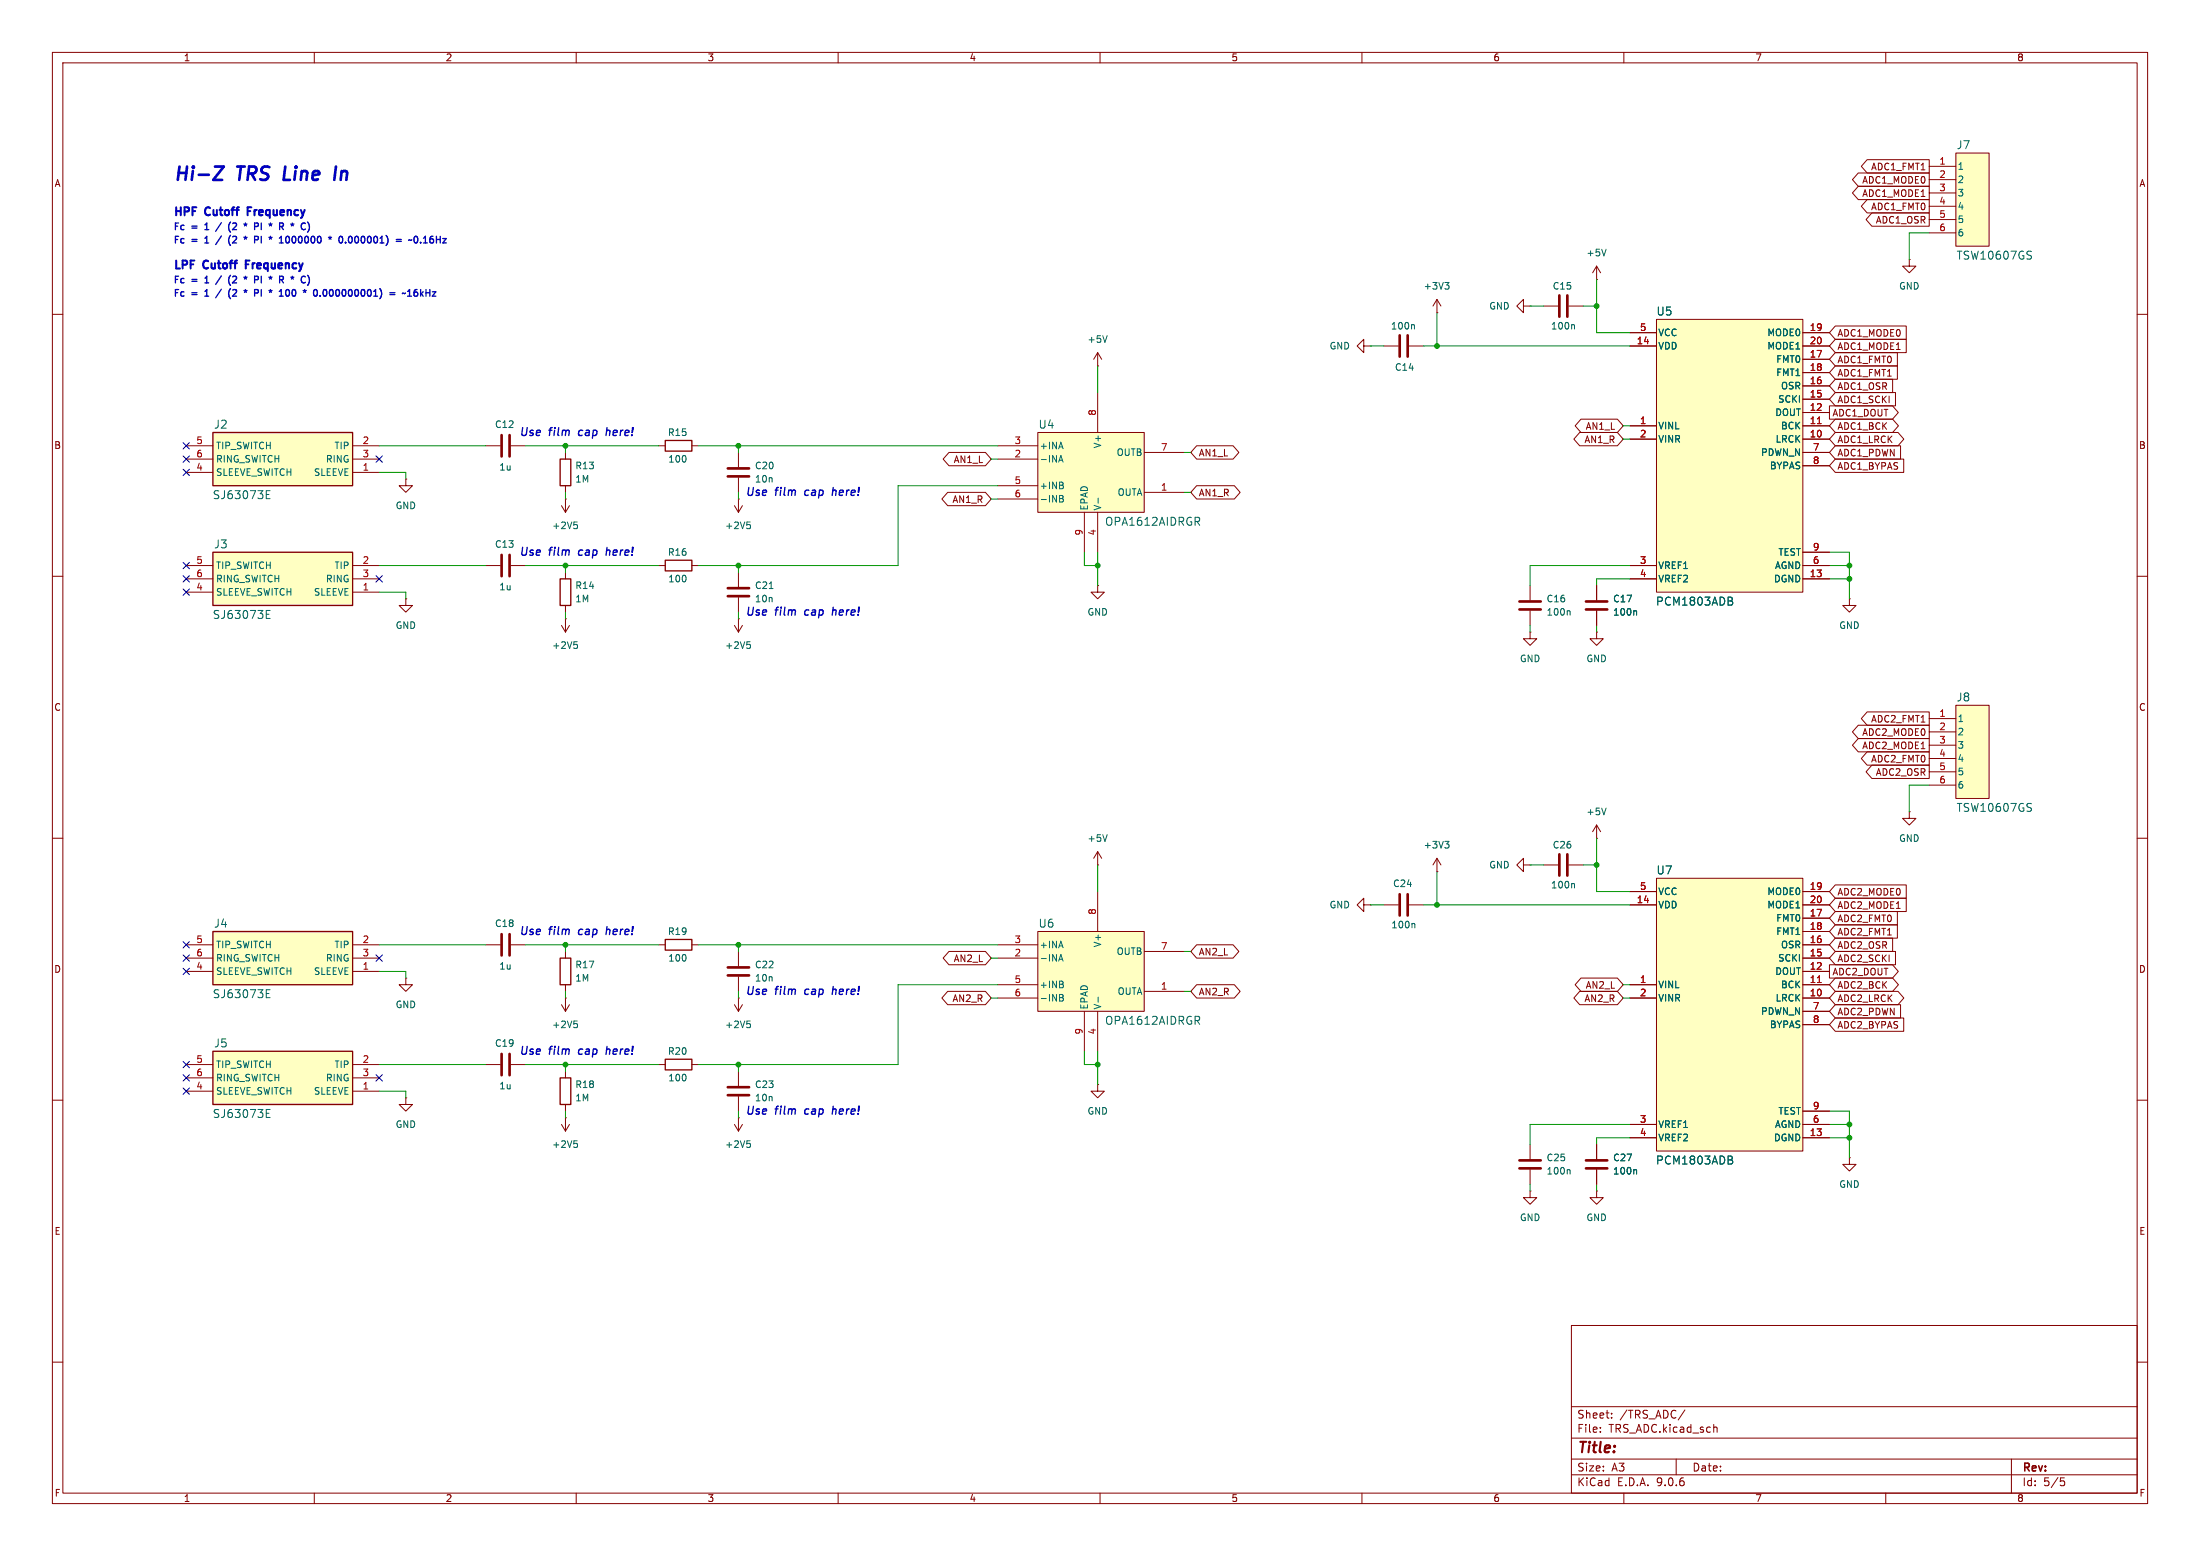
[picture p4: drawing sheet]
<svg xmlns="http://www.w3.org/2000/svg" width="420mm" height="297mm" viewBox="0 0 420 297" stroke-linecap="round" stroke-linejoin="round" font-family="sans-serif">
<g fill="none" stroke="#840000" stroke-width=".19">
<path d="M10 10h400v277h-400zM12 12h396v273h-396zM60 10v2M110 10v2M160 10v2M210 10v2M260 10v2M310 10v2M360 10v2M304.8 53.3h.1M304.8 50.8l-.8 1.3M304.8 50.8l.8 1.3"/>
<path d="M304.8 50.8v2.5M10 60h2M408 60h2M10 110h2M408 110h2M10 160h2M408 160h2M92.7 180.3h2.8M97.5 180.3h2.8M10 210h2M408 210h2M300 253h108v32h-108z"/>
<path d="M10 260h2M300 278.5h108M300 274.5h108M300 268.5h108M305.5 273.2v.2M305.5 272.5v.1M307.7 270.5v.2M307.7 269.8v.1M320 278.5v3M321.7 269.1l-1.3 1.9M327.2 272.5h.5l.1 .9M384 278.5v6.5"/>
<path d="M408 260h2M60 285v2M110 285v2M160 285v2M210 285v2M260 285v2M300 281.5h108M310 285v2M360 285v2M393.4 282.1h.7M393.5 282.7h.4l.3 .2-.2 .6-.5 .1"/>
</g>
<path d="M95.8 178.3v4.1M97.3 178.3v4.1" fill="none" stroke="#840000" stroke-width=".51"/>
<path d="M306.6 47.6l-.4 1.2" fill="none" stroke="#006464" stroke-width=".19"/>
<path d="M316.2 61h28v52h-28z" fill="#ffffc2"/>
<g fill="none" stroke="#840000" stroke-width=".19">
<path d="M209.5 69.9h.1M209.5 67.3l-.7 1.3M209.5 67.3l.8 1.3M209.5 67.3v2.6M311.1 63.5h5.1M311.1 66h5.1M316.2 61h28v52h-28zM344.2 63.5h5M344.2 66h5M344.2 68.6h5M344.2 71.1h5M344.2 73.7h5"/>
<path d="M344.2 76.2h5M344.2 78.7h5M311.1 81.3h5.1M311.1 83.8h5.1M344.2 81.3h5M344.2 83.8h5M344.2 86.4h5M344.2 88.9h5M311.1 108h5.1M311.1 110.5h5.1M344.2 108h5M344.2 110.5h5"/>
<path d="M344.2 105.4h5M292.1 227.3v1.3h1.3l-1.3 1.3-1.3-1.3h1.3M292.1 227.3h.1"/>
</g>
<path d="M347 80.9h.7" fill="none" stroke="#a90000" stroke-width=".19"/>
<path d="M211.4 64.1l-.5 1.2M330.4 114l.3 .3-.1 .3-.2 .1a.41 .41 0 0 1 .4 .4 .41 .41 0 0 1-.3 .4" fill="none" stroke="#006464" stroke-width=".19"/>
<path d="M198.1 82.6h20.3v15.2h-20.3z" fill="#ffffc2"/>
<g fill="none" stroke="#840000" stroke-width=".19">
<path d="M209.5 74.9v7.7M92.7 85.1h2.8M97.5 85.1h2.8M125.7 85.1h1.3M132.1 85.1h1.2M140.2 96.5l.8 1.3M141 95.3h.1M141 86.4v2.8M141 91.2v2.8M141 95.3v2.5M141.7 96.5l-.7 1.3M190.5 85.1h7.6"/>
<path d="M190.5 87.6h7.6M190.5 92.7h7.6M190.5 95.3h7.6M198.1 82.6h20.3v15.2h-20.3zM207 97.8v7.6M209.5 97.8v7.6M218.4 86.4h7.7M218.4 94h7.7M125.7 108h1.3M132.1 108h1.2M140.2 119.4l.8 1.3M141 118.1h.1"/>
<path d="M141 109.2v2.8M141 114v2.8M141 118.1v2.6M141.7 119.4l-.7 1.3M125.7 180.3h1.3M132.1 180.3h1.2M125.7 203.2h1.3M132.1 203.2h1.2M292.1 218.4v2.8M304.8 218.4v2.8M292.1 223.3v2.8M304.8 227.3v1.3h1.3l-1.3 1.3-1.3-1.3h1.3"/>
<path d="M304.8 227.3h.1M304.8 223.3v2.8M353.1 221v1.2h1.2l-1.2 1.3-1.3-1.3h1.3M353.1 221h.1"/>
</g>
<g fill="none" stroke="#006464" stroke-width=".19">
<path d="M142.6 99.6h.6M202.1 88.2l.4-1.3 .4 1.3M202.2 87.8h.6M202.3 94.6l.6 .1v.2l-.2 .3M202.3 95.2h.4M202.7 95.2l.3 .2-.1 .3-.6 .1M202.9 92.7l.1 .2-.1 .3M202.9 92.1v.4M209.6 95.1v.9M228.5 99.5l.5 .8M229 98.9v.5M143 100.1l.3 .3v.3l-.3 .2"/>
<path d="M146.9 112.3h.7M142.6 122.5h.6M143 123l.3 .2v.3l-.3 .3M299.6 223.3l.1 .1v.7M312.3 223.3l.1 .1v.7"/>
</g>
<path d="M127 84.1h5.1v2h-5.1zM127 106.9h5.1v2.1h-5.1zM127 179.3h5.1v2.1h-5.1zM127 202.2h5.1v2h-5.1z" fill="none" stroke="#840000" stroke-width=".25"/>
<path d="M95.8 83.1v4M97.3 83.1v4M138.9 89.4h4.1M138.9 90.9h4.1M138.9 112.3h4.1M138.9 113.8h4.1M290.1 221.5h4M290.1 223h4M302.8 221.5h4M302.8 223h4" fill="none" stroke="#840000" stroke-width=".51"/>
<path d="M316.2 167.6h28v52.1h-28z" fill="#ffffc2"/>
<g fill="none" stroke="#840000" stroke-width=".19">
<path d="M274.3 59.7h.1M274.3 57.2v2.5M274.3 57.2l-.7 1.2M274.3 57.2l.8 1.2M290.8 58.4v-1.2l-1.2 1.2 1.2 1.3v-1.3h1.3M292.1 58.4h.1M294.6 58.4h2.8M299.5 58.4h2.8M260.3 66v-1.2l-1.2 1.2 1.2 1.3v-1.3h1.3M261.6 66h.1M264.2 66h2.8M269 66h2.8"/>
<path d="M77.5 91.4v1.3h1.2l-1.2 1.3-1.3-1.3h1.3M77.5 91.4h.1M107.2 96.5l.7 1.3M107.9 95.3h.1M107.9 86.4v1.2M107.9 92.7v1.3M107.9 95.3v2.5M108.7 96.5l-.8 1.3M92.7 108h2.8M97.5 108h2.8M107.2 119.4l.7 1.3M107.9 118.1h.1"/>
<path d="M107.9 109.2v1.3M107.9 115.6v1.2M107.9 118.1v2.6M108.7 119.4l-.8 1.3M209.5 111.8v1.2h1.3l-1.3 1.3-1.2-1.3h1.2M209.5 111.8h.1M292.1 111.8v2.8M292.1 116.6v2.8M292.1 120.7v1.2h1.3l-1.3 1.3-1.3-1.3h1.3M292.1 120.7h.1M209.5 165.1h.1M209.5 162.6l-.7 1.2"/>
<path d="M209.5 162.6l.8 1.2M209.5 162.6v2.5M260.3 172.7v-1.2l-1.2 1.2 1.2 1.3v-1.3h1.3M261.6 172.7h.1M264.2 172.7h2.8M269 172.7h2.8M274.3 166.4h.1M274.3 163.8l-.7 1.3M274.3 163.8l.8 1.3M274.3 163.8v2.6M294.6 165.1h2.8M299.5 165.1h2.8"/>
<path d="M311.1 170.2h5.1M311.1 172.7h5.1M316.2 167.6h28v52.1h-28zM344.2 170.2h5M344.2 172.7h5M344.2 175.3h5M344.2 177.8h5M77.5 186.7v1.3h1.2l-1.2 1.2-1.3-1.2h1.3M77.5 186.7h.1M140.2 191.8l.8 1.2M141 190.5h.1M141 181.6v2.8"/>
<path d="M141 186.4v2.8M141 190.5v2.5M141.7 191.8l-.7 1.2M311.1 188h5.1M311.1 190.5h5.1M344.2 188h5M344.2 190.5h5M344.2 180.3h5M344.2 182.9h5M344.2 185.4h5M344.2 193h5M344.2 195.6h5"/>
<path d="M140.2 214.6l.8 1.3M141 213.4h.1M141 204.5v2.8M141 209.3v2.8M141 213.4v2.5M141.7 214.6l-.7 1.3M209.5 207v1.3h1.3l-1.3 1.3-1.2-1.3h1.2M209.5 207h.1M311.1 214.6h5.1M311.1 217.2h5.1M344.2 214.6h5M344.2 217.2h5"/>
<path d="M344.2 212.1h5"/>
</g>
<path d="M347 187.5h.7" fill="none" stroke="#a90000" stroke-width=".19"/>
<g fill="none" stroke="#006464" stroke-width=".19">
<path d="M275.8 53.9h.8l-.4 .5M276.4 54.4l.2 .2v.3l-.2 .3M269.8 62l.2 .1v.7M300.4 62l.2 .1v.7M109.6 99.6h.6M110 100.1l.2 .3v.3l-.2 .2M299.6 116.6l.1 .2v.6M109.6 122.5h.6M110 123l.2 .2v.3l-.2 .3M211.4 159.3l-.5 1.3M269.9 176.3l.2 .1v.7M275.8 160.6h.8l-.4 .5"/>
<path d="M276.4 161.1l.2 .2v.3l-.2 .3M300.4 168.6l.2 .2v.7M142.6 194.9h.6M143 195.4l.3 .2v.3l-.3 .3M142.6 217.7h.6M143 218.2l.3 .3v.3l-.3 .2M330.4 220.7l.3 .3-.1 .2-.2 .2a.41 .41 0 0 1 .4 .4 .41 .41 0 0 1-.3 .4"/>
</g>
<path d="M106.9 87.6h2.1v5.1h-2.1zM106.9 110.5h2.1v5.1h-2.1z" fill="none" stroke="#840000" stroke-width=".25"/>
<g fill="none" stroke="#840000" stroke-width=".51">
<path d="M297.7 56.4v4.1M299.2 56.4v4.1M267.2 64v4.1M268.7 64v4.1M95.8 105.9v4.1M97.3 105.9v4.1M290.1 114.8h4M290.1 116.3h4M267.2 170.7v4.1M268.7 170.7v4.1M297.7 163.1v4M299.2 163.1v4"/>
<path d="M138.9 184.7h4.1M138.9 186.2h4.1M138.9 207.5h4.1M138.9 209h4.1"/>
</g>
<path d="M40.6 177.8h26.7v10.2h-26.7z" fill="#ffffc2"/>
<path d="M40.6 177.8h26.7v10.2h-26.7z" fill="none" stroke="#840000" stroke-width=".25"/>
<path d="M35.6 180.3h5M35.6 182.9h5M35.6 185.4h5M67.3 180.3h5.1M67.3 182.9h5.1M67.3 185.4h5.1" fill="none" stroke="#840000" stroke-width=".19"/>
<path d="M50.8 189.6h.5M50.8 190.4h.8M50.8 188.9h.8" fill="none" stroke="#006464" stroke-width=".19"/>
<path d="M40.6 200.7h26.7v10.1h-26.7z" fill="#ffffc2"/>
<path d="M40.6 200.7h26.7v10.1h-26.7z" fill="none" stroke="#840000" stroke-width=".25"/>
<path d="M35.6 203.2h5M35.6 205.7h5M35.6 208.3h5M67.3 203.2h5.1M67.3 205.7h5.1M67.3 208.3h5.1" fill="none" stroke="#840000" stroke-width=".19"/>
<path d="M50.8 212.5h.5M50.8 213.3h.8M50.8 211.8h.8" fill="none" stroke="#006464" stroke-width=".19"/>
<path d="M198.1 177.8h20.3v15.2h-20.3z" fill="#ffffc2"/>
<g fill="none" stroke="#840000" stroke-width=".19">
<path d="M77.5 114.3v1.3h1.2l-1.2 1.2-1.3-1.2h1.3M77.5 114.3h.1M353.1 114.3v1.3h1.2l-1.2 1.2-1.3-1.2h1.3M353.1 114.3h.1M304.8 120.7v1.2h1.3l-1.3 1.3-1.3-1.3h1.3M304.8 120.7h.1M304.8 157.5l-.8 1.3M304.8 157.5l.8 1.3M304.8 157.5v2.5M364.5 154.9v1.3h1.3l-1.3 1.3-1.3-1.3h1.3M364.5 154.9h.1M198.1 177.8h20.3v15.2h-20.3z"/>
<path d="M209.5 170.2v7.6M304.8 160h.1M190.5 180.3h7.6M190.5 182.9h7.6M190.5 188h7.6M190.5 190.5h7.6M207 193v7.7M209.5 193v7.7M218.4 181.6h7.7M218.4 189.2h7.7M77.5 209.6v1.2h1.2l-1.2 1.3-1.3-1.3h1.3M77.5 209.6h.1"/>
<path d="M92.7 203.2h2.8M97.5 203.2h2.8"/>
</g>
<path d="M306.6 154.2l-.4 1.3M202.1 183.5l.4-1.3 .4 1.3M202.2 183.1h.6M202.3 189.8l.6 .1v.3l-.2 .2M202.3 190.4h.4M202.7 190.4l.3 .3-.1 .3-.6 .1M202.9 187.9l.1 .2-.1 .4M202.9 187.4v.4M209.6 190.3v1M228.5 194.8l.5 .7M229 194.1v.5" fill="none" stroke="#006464" stroke-width=".19"/>
<path d="M95.8 201.2v4M97.3 201.2v4" fill="none" stroke="#840000" stroke-width=".51"/>
<path d="M40.6 105.4h26.7v10.2h-26.7z" fill="#ffffc2"/>
<path d="M40.6 105.4h26.7v10.2h-26.7zM106.9 205.7h2.1v5.1h-2.1z" fill="none" stroke="#840000" stroke-width=".25"/>
<path d="M35.6 108h5M35.6 110.5h5M35.6 113h5M67.3 108h5.1M67.3 110.5h5.1M67.3 113h5.1M107.2 214.6l.7 1.3M107.9 213.4h.1M107.9 204.5v1.2M107.9 210.8v1.3M107.9 213.4v2.5M108.7 214.6l-.8 1.3" fill="none" stroke="#840000" stroke-width=".19"/>
<path d="M50.8 117.2h.5M50.8 118h.8M50.8 116.5h.8M109.6 217.7h.6M110 218.2l.2 .3v.3l-.2 .2" fill="none" stroke="#006464" stroke-width=".19"/>
<path d="M373.4 134.6h6.3v17.8h-6.3z" fill="#ffffc2"/>
<path d="M304.8 111.8v2.8M304.8 116.6v2.8M368.3 137.2h5.1M368.3 139.7h5.1M373.4 134.6h6.3v17.8h-6.3zM368.3 142.2h5.1M368.3 144.8h5.1M368.3 147.3h5.1M368.3 149.9h5.1" fill="none" stroke="#840000" stroke-width=".19"/>
<path d="M312.3 116.6l.1 .2v.6M387.6 153.4h.2M387.7 154.3v.4" fill="none" stroke="#006464" stroke-width=".19"/>
<path d="M302.8 114.8h4M302.8 116.3h4" fill="none" stroke="#840000" stroke-width=".51"/>
<path d="M373.4 29.2h6.3v17.8h-6.3z" fill="#ffffc2"/>
<g fill="none" stroke="#840000" stroke-width=".19">
<path d="M368.3 31.8h5.1M368.3 34.3h5.1M368.3 36.8h5.1M368.3 39.4h5.1M373.4 29.2h6.3v17.8h-6.3zM364.5 49.5v1.3h1.3l-1.3 1.3-1.3-1.3h1.3M364.5 49.5h.1M368.3 41.9h5.1M368.3 44.5h5.1M290.8 165.1v-1.3l-1.2 1.3 1.2 1.3v-1.3h1.3M292.1 165.1h.1M107.2 191.8l.7 1.2"/>
<path d="M107.9 190.5h.1M107.9 181.6v1.3M107.9 188v1.2M107.9 190.5v2.5M108.7 191.8l-.8 1.2"/>
</g>
<path d="M387.6 47.9l.2 .1M387.7 48.9v.4M109.6 194.9h.6M110 195.4l.2 .2v.3l-.2 .3" fill="none" stroke="#006464" stroke-width=".19"/>
<path d="M106.9 182.9h2.1v5.1h-2.1z" fill="none" stroke="#840000" stroke-width=".25"/>
<path d="M40.6 82.6h26.7v10.1h-26.7z" fill="#ffffc2"/>
<path d="M40.6 82.6h26.7v10.1h-26.7z" fill="none" stroke="#840000" stroke-width=".25"/>
<g fill="none" stroke="#840000" stroke-width=".19">
<path d="M354.7 33h13.6v2.6h-13.6l-1.1-1.3zM354.7 35.6h13.6v2.5h-13.6l-1.1-1.3zM356.4 30.5h11.9v2.5h-11.9l-1.1-1.2zM356.4 38.1h11.9v2.5h-11.9l-1.1-1.2zM357.4 40.6h10.9v2.6h-10.9l-1.2-1.3zM311.1 63.5h5.1M311.1 66h5.1M344.2 63.5h5M344.2 66h5M344.2 68.6h5M344.2 71.1h5M344.2 73.7h5"/>
<path d="M344.2 76.2h5M344.2 78.7h5M349.2 77.5h12.1l1.1 1.2-1.1 1.3h-12.1zM350.4 64.8h13.5v2.5h-13.5l-1.2-1.3zM350.4 72.4h10.9v2.5h-10.9l-1.2-1.2zM350.4 62.2h13.5v2.6h-13.5l-1.2-1.3zM350.4 69.8h11.8v2.6h-11.8l-1.2-1.3zM350.4 74.9h11.5v2.6h-11.5l-1.2-1.3zM350.4 67.3h11.8v2.6h-11.8l-1.2-1.3zM35.6 85.1h5M35.6 87.6h5M35.6 90.2h5"/>
<path d="M67.3 85.1h5.1M67.3 87.6h5.1M67.3 90.2h5.1M180.9 94h7.2l1.1 1.3-1.1 1.2h-7.2l-1.1-1.2zM181.2 86.4h6.9l1.1 1.2-1.1 1.3h-6.9l-1.2-1.3zM228.4 92.7h7.2l1.2 1.3-1.2 1.3h-7.2l-1.1-1.3zM228.4 85.1h7l1.1 1.3-1.1 1.2h-7l-1.1-1.2zM301.6 82.5h7.2l1.1 1.3-1.1 1.3h-7.2l-1.1-1.3zM301.8 80h7l1.1 1.3-1.1 1.3h-7l-1.1-1.3zM311.1 81.3h5.1M311.1 83.8h5.1M344.2 81.3h5"/>
<path d="M344.2 83.8h5M344.2 86.4h5M344.2 88.9h5M350.4 85.1h12.4v2.5h-12.4l-1.2-1.2zM350.4 80h10.9l1.1 1.3-1.1 1.3h-10.9l-1.2-1.3zM350.4 82.5h11.9l1.2 1.3-1.2 1.3h-11.9l-1.2-1.3zM350.4 87.6h13v2.6h-13l-1.2-1.3zM304.8 111.8v2.8M304.8 116.6v2.8M311.1 108h5.1M311.1 110.5h5.1M344.2 108h5"/>
<path d="M344.2 110.5h5M344.2 105.4h5M354.7 138.4h13.6v2.6h-13.6l-1.1-1.3zM356.4 135.9h11.9v2.5h-11.9l-1.1-1.2zM354.7 141h13.6v2.5h-13.6l-1.1-1.3zM356.4 143.5h11.9v2.6h-11.9l-1.1-1.3zM357.4 146h10.9v2.6h-10.9l-1.2-1.3zM311.1 170.2h5.1M311.1 172.7h5.1M344.2 170.2h5M344.2 172.7h5M344.2 175.3h5"/>
<path d="M344.2 177.8h5M350.4 179.1h10.9v2.5h-10.9l-1.2-1.3zM350.4 176.5h11.8v2.6h-11.8l-1.2-1.3zM350.4 168.9h13.5v2.6h-13.5l-1.2-1.3zM350.4 171.4h13.5v2.6h-13.5l-1.2-1.3zM350.4 174h11.8v2.5h-11.8l-1.2-1.2zM180.9 189.2h7.2l1.1 1.3-1.1 1.3h-7.2l-1.1-1.3zM181.2 181.6h6.9l1.1 1.3-1.1 1.3h-6.9l-1.2-1.3zM228.4 180.3h7l1.1 1.3-1.1 1.3h-7l-1.1-1.3zM228.4 188h7.2l1.2 1.2-1.2 1.3h-7.2l-1.1-1.3zM301.6 189.2h7.2l1.1 1.3-1.1 1.3h-7.2l-1.1-1.3zM301.8 186.7h7l1.1 1.3-1.1 1.2h-7l-1.1-1.2z"/>
<path d="M311.1 188h5.1M311.1 190.5h5.1M344.2 188h5M344.2 190.5h5M344.2 180.3h5M344.2 182.9h5M344.2 185.4h5M344.2 193h5M344.2 195.6h5M349.2 184.1h12.1l1.1 1.3-1.1 1.3h-12.1zM350.4 181.6h11.5v2.6h-11.5l-1.2-1.3zM350.4 189.2h11.9l1.2 1.3-1.2 1.3h-11.9l-1.2-1.3z"/>
<path d="M350.4 186.7h10.9l1.1 1.3-1.1 1.2h-10.9l-1.2-1.2zM350.4 191.8h12.4v2.5h-12.4l-1.2-1.3zM350.4 194.3h13v2.6h-13l-1.2-1.3zM304.8 218.4v2.8M311.1 214.6h5.1M311.1 217.2h5.1M344.2 214.6h5M344.2 217.2h5M344.2 212.1h5M304.8 223.3v2.8"/>
</g>
<path d="M50.8 94.4h.5M50.8 95.2h.8M50.8 93.7h.8M312.3 116.6l.1 .2v.6M330.4 114l.3 .3-.1 .3-.2 .1a.41 .41 0 0 1 .4 .4 .41 .41 0 0 1-.3 .4M312.3 223.3l.1 .1v.7M330.4 220.7l.3 .3-.1 .2-.2 .2a.41 .41 0 0 1 .4 .4 .41 .41 0 0 1-.3 .4" fill="none" stroke="#006464" stroke-width=".19"/>
<g fill="none" stroke="#0000c2" stroke-width=".25">
<path d="M39.1 56.5h.7M39.1 43.8h.7M39.1 46.4h.7M39.1 54h.7M39.4 55.4l-.3 .2M39.4 42.7l-.3 .2M39.4 45.3l-.3 .2M39.4 52.9l-.3 .2M42.3 55.2l-1.1 1.6M42.3 42.5l-1.1 1.6M42.3 45l-1.1 1.7M42.3 52.7l-1.1 1.6"/>
<path d="M44 55.1a1.46 1.46 0 0 0 0 1.9M44 42.4a1.46 1.46 0 0 0 0 1.9M44 44.9a1.46 1.46 0 0 0 0 2M44 52.5a1.46 1.46 0 0 0 0 2M44.9 55.3l-.5 .1M44.9 42.6l-.5 .1M44.9 45.1l-.5 .1M44.9 52.7l-.5 .1M45.1 55.8l-.7 .7h.8M45.1 43.1l-.7 .7h.8M45.1 45.7l-.7 .7h.8M45.1 53.3l-.7 .7h.8"/>
<path d="M53.3 56.5h.8M53.3 45.5l.4-.4v1.3M53.3 55.6l.4-.3v1.2M53.3 46.4h.8M53.4 43.2h.6l.1-.2v-.3l-.7-.1v1.2M53.4 53.4l.6-.1 .1-.1v-.4l-.7-.1v1.3M53.7 43.2l.4 .6M53.7 53.4l.4 .6M55.5 42.7l.3 .2M55.5 52.9l.3 .1M55.7 55.8l.3-.5a.68 .68 0 0 1 .5 .6 .68 .68 0 0 1-.5 .6l-.3-.4M55.7 45.6l.3-.5a.68 .68 0 0 1 .5 .6 .68 .68 0 0 1-.5 .7l-.3-.5"/>
<path d="M55.8 42.6v.3M55.8 52.7v.3M55.8 42.9l-.2 .2M55.8 42.9l.2 .2M55.8 53l-.2 .3M55.8 53l.2 .3M56.1 42.7l-.3 .2M56.1 52.9l-.3 .1M58.8 42.4a1.49 1.49 0 0 1 0 1.9M58.8 52.6a1.49 1.49 0 0 1 0 1.8M60.5 55.4l.1 .4-.1 .6M61.1 56.4v.1"/>
<path d="M63.3 55.3a.79 .79 0 0 1 0 1.2M64.9 45.2l.1-.1a.68 .68 0 0 1 .4 .6 .68 .68 0 0 1-.4 .7 .84 .84 0 0 1-.1-1.2zM66 46.3v.1M68.1 45.1a.79 .79 0 0 1 0 1.3M77.4 55.9l-.6 .2M77.8 56.5h.7M77.8 55.6l.4-.3v1.2M78.6 45.8l-.6 .1M79.1 45.2l.2-.1a.68 .68 0 0 1 .5 .6 .68 .68 0 0 1-.5 .7l-.3-.5zM79.6 55.3h-.3l-.2 .3M80.3 55.3v1.2M81.1 45.3l.1-.2v1.3"/>
<path d="M81.3 55.3v1.2M81.3 55.9h.8M82.1 55.3v1.2M82.3 45.6h.2l.3 .2-.1 .5-.4 .1M82.5 55.7h.7l-.7 .8h.7M82.7 45.1l-.4 .1-.2 .2M115.9 81.6l-.2 1.5M116 82.1l-.2 .2M159.1 93l-.2 1.6M159.2 93.6l-.2 .1M115.9 104.5l-.2 1.5M116 105l-.2 .1"/>
<path d="M159.1 115.9l-.2 1.5M159.2 116.4l-.2 .2M115.9 176.9l-.2 1.5M116 177.4l-.2 .1M115.9 199.7l-.2 1.5M159.1 188.3l-.2 1.5M159.2 188.8l-.2 .1M116 200.2l-.2 .2M159.1 211.2l-.2 1.5M159.2 211.7l-.2 .1"/>
</g>
<path d="M48 39.6h-.7v1.5M46.9 50.5h.5M47.3 40.3h.5M47.6 49.7h-.7v1.6" fill="none" stroke="#0000c2" stroke-width=".38"/>
<path d="M41 31.8h1.7l-2 2.5h1.7M54.5 31.8l-.4 2.5h1.3M64.1 31.8l-.3 2.5" fill="none" stroke="#0000c2" stroke-width=".51"/>
<g fill="none" stroke="#009600" stroke-width=".19">
<path d="M274.3 59.7v6.3M292.1 58.4h2.5M302.3 58.4h2.5M304.8 53.3v10.2h6.3M368.3 44.5h-3.8v5M209.5 69.9v5M261.6 66h2.6M271.8 66h39.3M72.4 85.1h20.3M72.4 90.2h5.1v1.2M100.3 85.1h25.4M107.9 85.1v1.3"/>
<path d="M107.9 94v1.3M133.3 85.1h57.2M141 85.1v1.3M141 94v1.3M189.2 87.6h1.3M189.2 95.3h1.3M190.5 92.7h-19.1v15.3h-38.1M226.1 94h1.2M226.1 86.4h1.2M309.9 81.3h1.2M309.9 83.8h1.2M72.4 108h20.3"/>
<path d="M72.4 113h5.1v1.3M100.3 108h25.4M107.9 108v1.2M107.9 116.8v1.3M141 108v1.2M141 116.8v1.3M207 105.4v2.6h2.5M209.5 105.4v6.4M292.1 119.4v1.3M304.8 119.4v1.3M311.1 108h-19v3.8M311.1 110.5h-6.3v1.3"/>
<path d="M349.2 108h3.9M349.2 105.4h3.9v8.9M349.2 110.5h3.9M368.3 149.9h-3.8v5M209.5 165.1v5.1M261.6 172.7h2.6M271.8 172.7h39.3M274.3 166.4v6.3M292.1 165.1h2.5M302.3 165.1h2.5M304.8 160v10.2h6.3M72.4 185.4h5.1v1.3"/>
<path d="M72.4 180.3h20.3M100.3 180.3h25.4M107.9 180.3v1.3M107.9 189.2v1.3M133.3 180.3h57.2M141 180.3v1.3M141 189.2v1.3M189.2 182.9h1.3M189.2 190.5h1.3M190.5 188h-19.1v15.2h-38.1M226.1 189.2h1.2M226.1 181.6h1.2"/>
<path d="M309.9 188h1.2M309.9 190.5h1.2M72.4 208.3h5.1v1.3M72.4 203.2h20.3M100.3 203.2h25.4M107.9 203.2v1.3M107.9 212.1v1.3M141 203.2v1.3M141 212.1v1.3M207 200.7v2.5h2.5M209.5 200.7v6.3M311.1 217.2h-6.3v1.2"/>
<path d="M311.1 214.6h-19v3.8M349.2 212.1h3.9v8.9M349.2 217.2h3.9M349.2 214.6h3.9M292.1 226.1v1.2M304.8 226.1v1.2"/>
</g>
<g fill="none" stroke="#000084" stroke-width=".19">
<path d="M35 87l1.2 1.2M35 89.6l1.2 1.2M35 84.5l1.2 1.2M36.2 87l-1.2 1.2M36.2 89.6l-1.2 1.2M36.2 84.5l-1.2 1.2M71.8 87l1.2 1.2M73 87l-1.2 1.2M35 112.4l1.2 1.2M35 109.9l1.2 1.2M35 107.3l1.2 1.3M36.2 112.4l-1.2 1.2"/>
<path d="M36.2 109.9l-1.2 1.2M36.2 107.3l-1.2 1.3M71.8 109.9l1.2 1.2M73 109.9l-1.2 1.2M35 179.7l1.2 1.2M36.2 179.7l-1.2 1.2M35 182.3l1.2 1.2M35 184.8l1.2 1.2M36.2 182.3l-1.2 1.2M36.2 184.8l-1.2 1.2M71.8 182.3l1.2 1.2M73 182.3l-1.2 1.2"/>
<path d="M35 202.6l1.2 1.2M35 207.7l1.2 1.2M35 205.1l1.2 1.2M36.2 202.6l-1.2 1.2M36.2 207.7l-1.2 1.2M36.2 205.1l-1.2 1.2M71.8 205.1l1.2 1.2M73 205.1l-1.2 1.2"/>
</g>
<path d="M347 80.9h.7M347 187.5h.7" fill="none" stroke="#a90000" stroke-width=".19"/>
<g fill="#009600" stroke="#009600" stroke-width=".19">
<circle cx="141" cy="108" r=".46"/>
<circle cx="209.5" cy="108" r=".46"/>
<circle cx="141" cy="85.1" r=".46"/>
<circle cx="107.9" cy="180.3" r=".46"/>
<circle cx="107.9" cy="203.2" r=".46"/>
<circle cx="209.5" cy="203.2" r=".46"/>
<circle cx="141" cy="180.3" r=".46"/>
<circle cx="141" cy="203.2" r=".46"/>
<circle cx="107.9" cy="85.1" r=".46"/>
<circle cx="107.9" cy="108" r=".46"/>
<circle cx="304.8" cy="165.1" r=".46"/>
<circle cx="353.1" cy="217.2" r=".46"/>
<circle cx="353.1" cy="214.6" r=".46"/>
<circle cx="353.1" cy="108" r=".46"/>
<circle cx="353.1" cy="110.5" r=".46"/>
<circle cx="274.3" cy="66" r=".46"/>
<circle cx="304.8" cy="58.4" r=".46"/>
<circle cx="274.3" cy="172.7" r=".46"/>
</g>
<g font-size="3.5" fill="#0000c2">
<text x="33" y="34.7">Hi-Z</text>
<text x="45.4" y="34.7">TRS</text>
<text x="55.3" y="34.7">Line</text>
<text x="65.9" y="34.7">In</text>
</g>
<text font-size="2.8" fill="#840000" x="301" y="277.9">Title:</text>
<g font-size="2.1" fill="#006464">
<text x="373.4" y="28.7">J7</text>
<text x="373.4" y="49.8">TSW10607GS</text>
<text x="316.2" y="60.4">U5</text>
<text x="40.8" y="82">J2</text>
<text x="198.2" y="82">U4</text>
<text x="40.5" y="95.5">SJ63073E</text>
<text x="210.9" y="100.6">OPA1612AIDRGR</text>
<text x="40.8" y="104.9">J3</text>
<text x="40.5" y="118.3">SJ63073E</text>
<text x="316" y="115.8">PCM1803ADB</text>
<text x="373.4" y="134.1">J8</text>
<text x="373.4" y="155.2">TSW10607GS</text>
<text x="316.2" y="167.1">U7</text>
<text x="40.8" y="177.3">J4</text>
<text x="198.2" y="177.3">U6</text>
<text x="40.5" y="190.7">SJ63073E</text>
<text x="210.9" y="195.8">OPA1612AIDRGR</text>
<text x="40.8" y="200.1">J5</text>
<text x="40.5" y="213.6">SJ63073E</text>
<text x="316" y="222.5">PCM1803ADB</text>
</g>
<g font-size="2.1" fill="#0000c2">
<text x="33" y="41.3">HPF</text>
<text x="39.4" y="41.3">Cutoff</text>
<text x="48.3" y="41.3">Frequency</text>
<text x="33" y="51.5">LPF</text>
<text x="39.1" y="51.5">Cutoff</text>
<text x="48" y="51.5">Frequency</text>
<text x="99.1" y="83.3">Use</text>
<text x="104.8" y="83.3">film</text>
<text x="110.9" y="83.3">cap</text>
<text x="116.5" y="83.3">here!</text>
<text x="142.2" y="94.8">Use</text>
<text x="148" y="94.8">film</text>
<text x="154" y="94.8">cap</text>
<text x="159.7" y="94.8">here!</text>
<text x="99.1" y="106.2">Use</text>
<text x="104.8" y="106.2">film</text>
<text x="110.9" y="106.2">cap</text>
<text x="116.5" y="106.2">here!</text>
<text x="142.2" y="117.6">Use</text>
<text x="148" y="117.6">film</text>
<text x="154" y="117.6">cap</text>
<text x="159.7" y="117.6">here!</text>
<text x="99.1" y="178.6">Use</text>
<text x="104.8" y="178.6">film</text>
<text x="110.9" y="178.6">cap</text>
<text x="116.5" y="178.6">here!</text>
<text x="142.2" y="190">Use</text>
<text x="148" y="190">film</text>
<text x="154" y="190">cap</text>
<text x="159.7" y="190">here!</text>
<text x="99.1" y="201.4">Use</text>
<text x="104.8" y="201.4">film</text>
<text x="110.9" y="201.4">cap</text>
<text x="116.5" y="201.4">here!</text>
<text x="142.2" y="212.9">Use</text>
<text x="148" y="212.9">film</text>
<text x="154" y="212.9">cap</text>
<text x="159.7" y="212.9">here!</text>
</g>
<g font-size="2.1" fill="#840000">
<text x="301" y="273.7">File:</text>
<text x="301" y="271">Sheet:</text>
<text x="307.1" y="273.7">TRS_ADC.kicad_sch</text>
<text x="309.2" y="271">/TRS_ADC/</text>
<text x="301" y="281.1">Size:</text>
<text x="307.6" y="281.1">A3</text>
<text x="323" y="281.1">Date:</text>
<text x="386" y="281.3">Rev:</text>
<text x="301" y="283.9">KiCad</text>
<text x="308.7" y="283.9">E.D.A.</text>
<text x="316.3" y="283.9">9.0.6</text>
<text x="386" y="283.9">Id:</text>
<text x="390.1" y="283.9">5/5</text>
</g>
<g font-size="1.8" fill="#840000">
<text x="35" y="11.9">1</text>
<text x="85" y="11.9">2</text>
<text x="135" y="11.9">3</text>
<text x="185" y="11.9">4</text>
<text x="235" y="11.9">5</text>
<text x="285" y="11.9">6</text>
<text x="335" y="11.9">7</text>
<text x="385" y="11.9">8</text>
<text x="10.3" y="35.9">A</text>
<text x="355.4" y="35.2">ADC1_MODE0</text>
<text x="357.1" y="32.7">ADC1_FMT1</text>
<text x="408.3" y="35.9">A</text>
<text x="355.4" y="37.8">ADC1_MODE1</text>
<text x="357.1" y="40.3">ADC1_FMT0</text>
<text x="358" y="42.9">ADC1_OSR</text>
<text x="350.7" y="64.5">ADC1_MODE0</text>
<text x="350.7" y="67">ADC1_MODE1</text>
<text x="350.7" y="69.5">ADC1_FMT0</text>
<text x="350.7" y="74.6">ADC1_OSR</text>
<text x="350.7" y="72.1">ADC1_FMT1</text>
<text x="350.7" y="77.2">ADC1_SCKI</text>
<text x="302.6" y="82.2">AN1_L</text>
<text x="349.7" y="79.7">ADC1_DOUT</text>
<text x="350.7" y="82.2">ADC1_BCK</text>
<text x="10.3" y="85.9">B</text>
<text x="182" y="88.6">AN1_L</text>
<text x="228.8" y="87.3">AN1_L</text>
<text x="302.4" y="84.8">AN1_R</text>
<text x="350.7" y="87.3">ADC1_PDWN</text>
<text x="350.7" y="84.8">ADC1_LRCK</text>
<text x="350.7" y="89.9">ADC1_BYPAS</text>
<text x="408.2" y="85.9">B</text>
<text x="228.8" y="94.9">AN1_R</text>
<text x="181.7" y="96.2">AN1_R</text>
<text x="10.3" y="135.9">C</text>
<text x="408.2" y="135.9">C</text>
<text x="355.4" y="143.2">ADC2_MODE1</text>
<text x="355.4" y="140.7">ADC2_MODE0</text>
<text x="357.1" y="138.1">ADC2_FMT1</text>
<text x="357.1" y="145.7">ADC2_FMT0</text>
<text x="358" y="148.3">ADC2_OSR</text>
<text x="350.7" y="171.1">ADC2_MODE0</text>
<text x="350.7" y="173.7">ADC2_MODE1</text>
<text x="350.7" y="178.8">ADC2_FMT1</text>
<text x="350.7" y="176.2">ADC2_FMT0</text>
<text x="10.3" y="185.9">D</text>
<text x="182" y="183.8">AN2_L</text>
<text x="228.8" y="182.6">AN2_L</text>
<text x="350.7" y="183.8">ADC2_SCKI</text>
<text x="350.7" y="181.3">ADC2_OSR</text>
<text x="408.2" y="185.9">D</text>
<text x="181.7" y="191.5">AN2_R</text>
<text x="228.8" y="190.2">AN2_R</text>
<text x="302.4" y="191.5">AN2_R</text>
<text x="302.6" y="188.9">AN2_L</text>
<text x="349.7" y="186.4">ADC2_DOUT</text>
<text x="350.7" y="191.5">ADC2_LRCK</text>
<text x="350.7" y="188.9">ADC2_BCK</text>
<text x="350.7" y="194">ADC2_PDWN</text>
<text x="350.7" y="196.5">ADC2_BYPAS</text>
<text x="10.3" y="235.9">E</text>
<text x="408.3" y="235.9">E</text>
<text x="10.3" y="285.9">F</text>
<text x="35" y="286.9">1</text>
<text x="85" y="286.9">2</text>
<text x="135" y="286.9">3</text>
<text x="185" y="286.9">4</text>
<text x="235" y="286.9">5</text>
<text x="285" y="286.9">6</text>
<text x="335" y="286.9">7</text>
<text x="385" y="286.9">8</text>
<text x="408.3" y="285.9">F</text>
</g>
<g font-size="1.8" fill="#a90000">
<text x="370.1" y="31.5">1</text>
<text x="370.1" y="34">2</text>
<text x="370.1" y="36.6">3</text>
<text x="370.1" y="39.1">4</text>
<text x="370.1" y="41.7">5</text>
<text x="370.1" y="44.2">6</text>
<text x="312.4" y="65.8">14</text>
<text x="313" y="63.2">5</text>
<text x="345.4" y="63.2">19</text>
<text x="345.4" y="65.8">20</text>
<text x="345.4" y="68.3">17</text>
<text x="345.4" y="70.9">18</text>
<text x="345.4" y="73.4">16</text>
<text x="345.4" y="75.9">15</text>
<text x="209.3" y="79.4" transform="rotate(-90 209.3 79.4)">8</text>
<text x="313" y="81">1</text>
<text x="313" y="83.6">2</text>
<text x="345.4" y="78.5">12</text>
<text x="345.4" y="81">11</text>
<text x="345.4" y="83.6">10</text>
<text x="37.4" y="84.8">5</text>
<text x="37.4" y="87.4">6</text>
<text x="37.4" y="89.9">4</text>
<text x="69.1" y="84.8">2</text>
<text x="69.1" y="87.4">3</text>
<text x="69.1" y="89.9">1</text>
<text x="193.6" y="84.8">3</text>
<text x="193.6" y="87.4">2</text>
<text x="221.5" y="86.1">7</text>
<text x="346" y="86.1">7</text>
<text x="346" y="88.6">8</text>
<text x="193.6" y="92.5">5</text>
<text x="193.6" y="95">6</text>
<text x="221.5" y="93.7">1</text>
<text x="37.4" y="107.7">5</text>
<text x="69.1" y="107.7">2</text>
<text x="206.8" y="102.3" transform="rotate(-90 206.8 102.3)">9</text>
<text x="209.3" y="102.3" transform="rotate(-90 209.3 102.3)">4</text>
<text x="313" y="107.7">3</text>
<text x="346" y="105.2">9</text>
<text x="346" y="107.7">6</text>
<text x="37.4" y="110.2">6</text>
<text x="37.4" y="112.8">4</text>
<text x="69.1" y="110.2">3</text>
<text x="69.1" y="112.8">1</text>
<text x="313" y="110.2">4</text>
<text x="345.4" y="110.2">13</text>
<text x="370.1" y="136.9">1</text>
<text x="370.1" y="139.4">2</text>
<text x="370.1" y="142">3</text>
<text x="370.1" y="144.5">4</text>
<text x="370.1" y="147.1">5</text>
<text x="370.1" y="149.6">6</text>
<text x="312.4" y="172.5">14</text>
<text x="313" y="169.9">5</text>
<text x="345.4" y="169.9">19</text>
<text x="345.4" y="172.5">20</text>
<text x="209.3" y="174.7" transform="rotate(-90 209.3 174.7)">8</text>
<text x="345.4" y="175">17</text>
<text x="345.4" y="177.5">18</text>
<text x="37.4" y="180.1">5</text>
<text x="37.4" y="182.6">6</text>
<text x="37.4" y="185.2">4</text>
<text x="69.1" y="180.1">2</text>
<text x="69.1" y="182.6">3</text>
<text x="69.1" y="185.2">1</text>
<text x="193.6" y="180.1">3</text>
<text x="193.6" y="182.6">2</text>
<text x="221.5" y="181.4">7</text>
<text x="345.4" y="180.1">16</text>
<text x="345.4" y="182.6">15</text>
<text x="345.4" y="185.2">12</text>
<text x="193.6" y="187.7">5</text>
<text x="193.6" y="190.2">6</text>
<text x="221.5" y="189">1</text>
<text x="313" y="187.7">1</text>
<text x="313" y="190.2">2</text>
<text x="345.4" y="187.7">11</text>
<text x="345.4" y="190.2">10</text>
<text x="206.8" y="197.6" transform="rotate(-90 206.8 197.6)">9</text>
<text x="209.3" y="197.6" transform="rotate(-90 209.3 197.6)">4</text>
<text x="346" y="192.8">7</text>
<text x="346" y="195.3">8</text>
<text x="37.4" y="202.9">5</text>
<text x="69.1" y="202.9">2</text>
<text x="37.4" y="205.5">6</text>
<text x="37.4" y="208">4</text>
<text x="69.1" y="205.5">3</text>
<text x="69.1" y="208">1</text>
<text x="313" y="214.4">3</text>
<text x="346" y="211.8">9</text>
<text x="346" y="214.4">6</text>
<text x="313" y="216.9">4</text>
<text x="345.4" y="216.9">13</text>
</g>
<g font-size="1.8" fill="#006464">
<text x="373.6" y="32.6">1</text>
<text x="373.6" y="35.2">2</text>
<text x="373.6" y="37.7">3</text>
<text x="373.6" y="40.2">4</text>
<text x="373.6" y="42.8">5</text>
<text x="373.6" y="45.3">6</text>
<text x="302.8" y="49.1">+5V</text>
<text x="271.7" y="55.5">+3V3</text>
<text x="284.2" y="59.3">GND</text>
<text x="296.3" y="55.5">C15</text>
<text x="362.5" y="55.5">GND</text>
<text x="207.5" y="65.6">+5V</text>
<text x="265.4" y="63.1">100n</text>
<text x="296" y="63.1">100n</text>
<text x="316.5" y="64.4">VCC</text>
<text x="337.3" y="64.4">MODE0</text>
<text x="253.7" y="66.9">GND</text>
<text x="266.2" y="71">C14</text>
<text x="316.5" y="66.9">VDD</text>
<text x="337.3" y="66.9">MODE1</text>
<text x="339" y="69.4">FMT0</text>
<text x="339" y="72">FMT1</text>
<text x="339.4" y="77.1">SCKI</text>
<text x="339.9" y="74.5">OSR</text>
<text x="94.4" y="81.9">C12</text>
<text x="127.4" y="83.4">R15</text>
<text x="316.5" y="82.1">VINL</text>
<text x="338.8" y="79.6">DOUT</text>
<text x="339.9" y="82.1">BCK</text>
<text x="41.1" y="86">TIP_SWITCH</text>
<text x="41.1" y="88.5">RING_SWITCH</text>
<text x="62.1" y="88.5">RING</text>
<text x="63.8" y="86">TIP</text>
<text x="109.7" y="89.8">R13</text>
<text x="127.5" y="88.5">100</text>
<text x="144" y="89.8">C20</text>
<text x="198.4" y="86">+INA</text>
<text x="198.4" y="88.5">-INA</text>
<text x="210.4" y="85.7" transform="rotate(-90 210.4 85.7)">V+</text>
<text x="213.1" y="87.2">OUTB</text>
<text x="316.5" y="84.7">VINR</text>
<text x="336.1" y="87.2">PDWN_N</text>
<text x="337.8" y="89.8">BYPAS</text>
<text x="338.9" y="84.7">LRCK</text>
<text x="41.1" y="91">SLEEVE_SWITCH</text>
<text x="59.8" y="91">SLEEVE</text>
<text x="95.2" y="90">1u</text>
<text x="109.7" y="92.3">1M</text>
<text x="144" y="92.3">10n</text>
<text x="198.4" y="93.6">+INB</text>
<text x="213.3" y="94.8">OUTA</text>
<text x="75.4" y="97.4">GND</text>
<text x="105.3" y="101.2">+2V5</text>
<text x="138.3" y="101.2">+2V5</text>
<text x="198.4" y="96.1">-INB</text>
<text x="207.9" y="97.5" transform="rotate(-90 207.9 97.5)">EPAD</text>
<text x="210.4" y="97.5" transform="rotate(-90 210.4 97.5)">V-</text>
<text x="94.4" y="104.7">C13</text>
<text x="127.4" y="106.3">R16</text>
<text x="339.4" y="106.3">TEST</text>
<text x="41.1" y="108.8">TIP_SWITCH</text>
<text x="41.1" y="111.4">RING_SWITCH</text>
<text x="41.1" y="113.9">SLEEVE_SWITCH</text>
<text x="59.8" y="113.9">SLEEVE</text>
<text x="62.1" y="111.4">RING</text>
<text x="63.8" y="108.8">TIP</text>
<text x="95.2" y="112.9">1u</text>
<text x="109.7" y="112.6">R14</text>
<text x="127.5" y="111.4">100</text>
<text x="144" y="112.6">C21</text>
<text x="316.5" y="108.8">VREF1</text>
<text x="316.5" y="111.4">VREF2</text>
<text x="338.6" y="111.4">DGND</text>
<text x="338.8" y="108.8">AGND</text>
<text x="109.7" y="115.2">1M</text>
<text x="144" y="115.2">10n</text>
<text x="207.5" y="117.7">GND</text>
<text x="295.2" y="117.7">100n</text>
<text x="295.2" y="115.2">C16</text>
<text x="307.9" y="117.7">100n</text>
<text x="307.9" y="115.2">C17</text>
<text x="75.4" y="120.2">GND</text>
<text x="105.3" y="124.1">+2V5</text>
<text x="138.3" y="124.1">+2V5</text>
<text x="351" y="120.2">GND</text>
<text x="290.1" y="126.6">GND</text>
<text x="302.8" y="126.6">GND</text>
<text x="373.6" y="138">1</text>
<text x="373.6" y="140.6">2</text>
<text x="373.6" y="143.1">3</text>
<text x="373.6" y="145.6">4</text>
<text x="373.6" y="148.2">5</text>
<text x="302.8" y="155.8">+5V</text>
<text x="373.6" y="150.7">6</text>
<text x="207.5" y="160.9">+5V</text>
<text x="362.5" y="160.9">GND</text>
<text x="271.7" y="162.2">+3V3</text>
<text x="284.2" y="166">GND</text>
<text x="296.3" y="162.2">C26</text>
<text x="253.7" y="173.6">GND</text>
<text x="265.8" y="169.5">C24</text>
<text x="296" y="169.8">100n</text>
<text x="316.5" y="171">VCC</text>
<text x="316.5" y="173.6">VDD</text>
<text x="337.3" y="171">MODE0</text>
<text x="337.3" y="173.6">MODE1</text>
<text x="94.4" y="177.1">C18</text>
<text x="127.4" y="178.7">R19</text>
<text x="265.5" y="177.4">100n</text>
<text x="339" y="176.1">FMT0</text>
<text x="339" y="178.7">FMT1</text>
<text x="41.1" y="181.2">TIP_SWITCH</text>
<text x="41.1" y="183.7">RING_SWITCH</text>
<text x="62.1" y="183.7">RING</text>
<text x="63.8" y="181.2">TIP</text>
<text x="95.2" y="185.3">1u</text>
<text x="109.7" y="185">R17</text>
<text x="127.5" y="183.7">100</text>
<text x="144" y="185">C22</text>
<text x="198.4" y="181.2">+INA</text>
<text x="198.4" y="183.7">-INA</text>
<text x="210.4" y="180.9" transform="rotate(-90 210.4 180.9)">V+</text>
<text x="213.1" y="182.5">OUTB</text>
<text x="339.4" y="183.7">SCKI</text>
<text x="339.9" y="181.2">OSR</text>
<text x="41.1" y="186.3">SLEEVE_SWITCH</text>
<text x="59.8" y="186.3">SLEEVE</text>
<text x="109.7" y="187.6">1M</text>
<text x="144" y="187.6">10n</text>
<text x="198.4" y="188.8">+INB</text>
<text x="198.4" y="191.4">-INB</text>
<text x="213.3" y="190.1">OUTA</text>
<text x="316.5" y="188.8">VINL</text>
<text x="316.5" y="191.4">VINR</text>
<text x="338.8" y="186.3">DOUT</text>
<text x="338.9" y="191.4">LRCK</text>
<text x="339.9" y="188.8">BCK</text>
<text x="75.4" y="192.6">GND</text>
<text x="105.3" y="196.4">+2V5</text>
<text x="138.3" y="196.4">+2V5</text>
<text x="207.9" y="192.8" transform="rotate(-90 207.9 192.8)">EPAD</text>
<text x="210.4" y="192.8" transform="rotate(-90 210.4 192.8)">V-</text>
<text x="336.1" y="193.9">PDWN_N</text>
<text x="337.8" y="196.4">BYPAS</text>
<text x="94.4" y="200">C19</text>
<text x="127.4" y="201.5">R20</text>
<text x="41.1" y="204.1">TIP_SWITCH</text>
<text x="41.1" y="206.6">RING_SWITCH</text>
<text x="41.1" y="209.1">SLEEVE_SWITCH</text>
<text x="59.8" y="209.1">SLEEVE</text>
<text x="62.1" y="206.6">RING</text>
<text x="63.8" y="204.1">TIP</text>
<text x="95.2" y="208.1">1u</text>
<text x="109.7" y="207.9">R18</text>
<text x="127.5" y="206.6">100</text>
<text x="144" y="207.9">C23</text>
<text x="75.4" y="215.5">GND</text>
<text x="109.7" y="210.4">1M</text>
<text x="144" y="210.4">10n</text>
<text x="207.5" y="213">GND</text>
<text x="316.5" y="215.5">VREF1</text>
<text x="338.8" y="215.5">AGND</text>
<text x="339.4" y="213">TEST</text>
<text x="105.3" y="219.3">+2V5</text>
<text x="138.3" y="219.3">+2V5</text>
<text x="295.2" y="221.8">C25</text>
<text x="307.9" y="221.8">C27</text>
<text x="316.5" y="218">VREF2</text>
<text x="338.6" y="218">DGND</text>
<text x="295.2" y="224.4">100n</text>
<text x="307.9" y="224.4">100n</text>
<text x="351" y="226.9">GND</text>
<text x="290.1" y="233.3">GND</text>
<text x="302.8" y="233.3">GND</text>
</g>
<g font-size="1.8" fill="#0000c2">
<text x="33" y="44">Fc</text>
<text x="33" y="46.5">Fc</text>
<text x="36.7" y="44">=</text>
<text x="36.7" y="46.5">=</text>
<text x="39.7" y="44">1</text>
<text x="39.7" y="46.5">1</text>
<text x="45.2" y="44">(2</text>
<text x="45.2" y="46.5">(2</text>
<text x="48.7" y="44">*</text>
<text x="48.7" y="46.5">*</text>
<text x="51.2" y="44">PI</text>
<text x="51.2" y="46.5">PI</text>
<text x="54.5" y="46.5">*</text>
<text x="57" y="44">R</text>
<text x="57" y="46.5">1000000</text>
<text x="66.9" y="46.5">*</text>
<text x="69.4" y="46.5">0.000001)</text>
<text x="80.8" y="46.5">=</text>
<text x="83.8" y="46.5">~0.16Hz</text>
<text x="33" y="56.7">Fc</text>
<text x="33" y="54.2">Fc</text>
<text x="36.7" y="56.7">=</text>
<text x="36.7" y="54.2">=</text>
<text x="39.7" y="56.7">1</text>
<text x="39.7" y="54.2">1</text>
<text x="45.2" y="56.7">(2</text>
<text x="45.2" y="54.2">(2</text>
<text x="48.7" y="56.7">*</text>
<text x="48.7" y="54.2">*</text>
<text x="51.2" y="56.7">PI</text>
<text x="51.2" y="54.2">PI</text>
<text x="54.5" y="56.7">*</text>
<text x="57" y="56.7">100</text>
<text x="57" y="54.2">R</text>
<text x="62.1" y="56.7">*</text>
<text x="64.5" y="56.7">0.000000001)</text>
<text x="79.6" y="56.7">=</text>
</g>
</svg>
